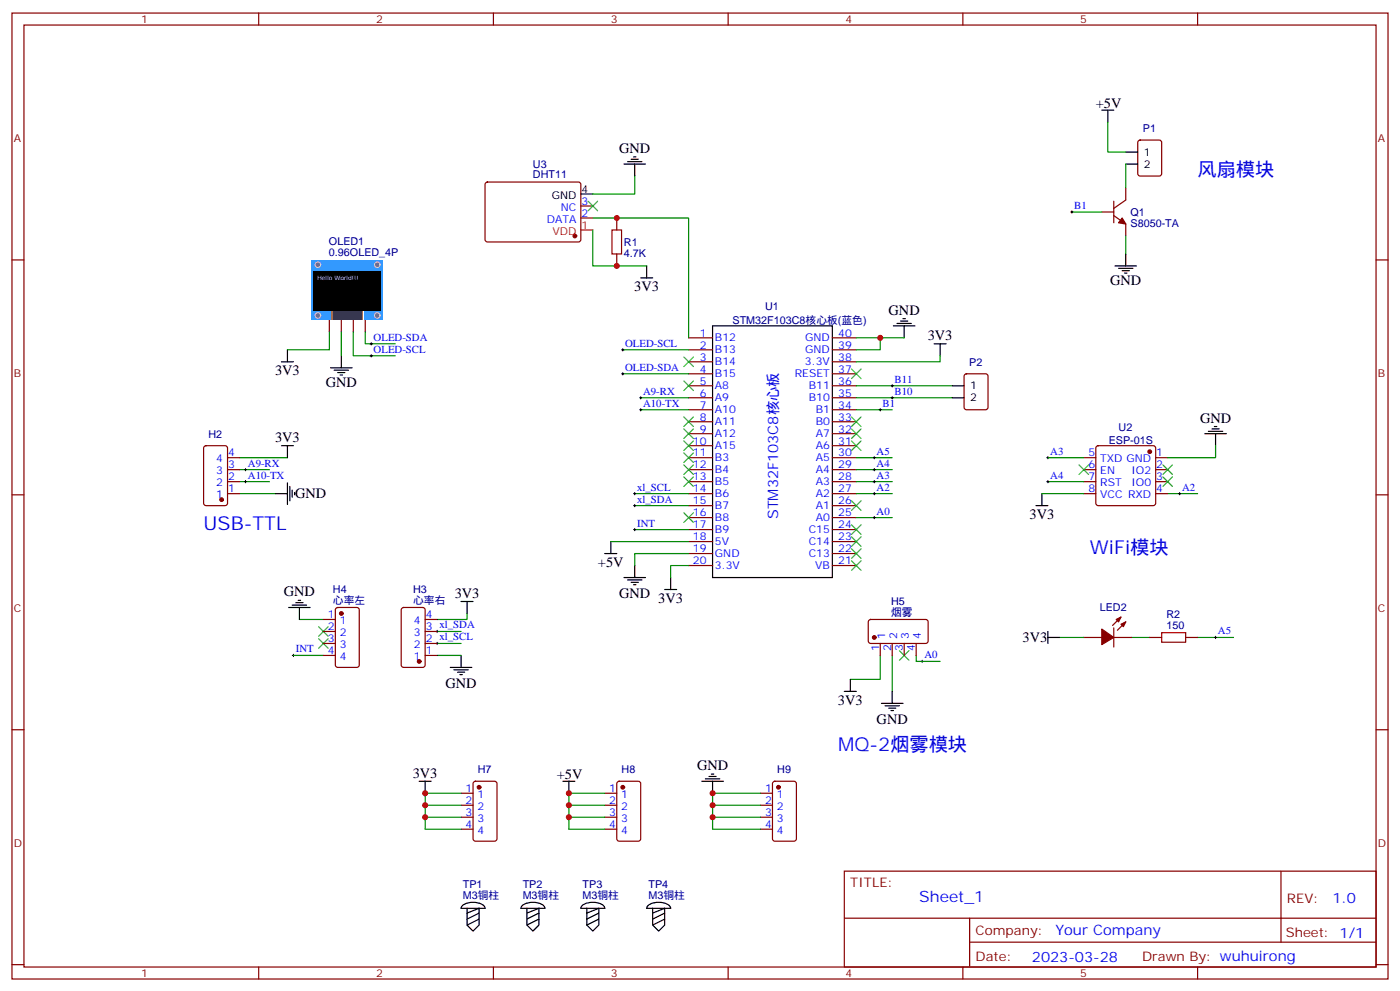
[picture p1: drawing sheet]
<svg xmlns="http://www.w3.org/2000/svg" width="412mm" height="292mm" viewBox="0 0 412 292" stroke-linecap="round" stroke-linejoin="round" font-family="sans-serif">
<g fill="none" stroke="#870000" stroke-width=".35">
<path d="M3.5 3.8h405.4v284.4h-405.4zM7.1 7.4h398.2v277.3h-398.2zM76.2 3.8v3.6M145.3 3.8v3.6M214.5 3.8v3.6M283.6 3.8v3.6M352.8 3.8v3.6M143.1 53.8l.5-.2h27.1l.4 .7-.1 16.5-.6 .4h-27.1l-.4-.7v-16.2zM3.5 76.5h3.6M171.1 64.2h3.5M171.1 60.6h3.5M181.7 64.2v3.5"/>
<path d="M181.7 74.8v3.5M405.3 76.5h3.6M97 94.2v3.5M100.5 94.2v3.5M104.1 94.2v3.5M107.6 94.2v3.5M202.8 99.4h7.1M245.2 99.4h7M202.8 103h7.1M202.8 106.5h7.1M202.8 110h7.1M202.8 113.6h7.1"/>
<path d="M202.8 117.1h7.1M245.2 103h7M245.2 106.5h7M245.2 110h7M245.2 113.6h7M245.2 117.1h7M60.2 131.4l.5-.2h5.6l.7 .4v16.5l-.4 .7h-5.9l-.7-.4v-16.5zM67 134.7h3.6M67 138.3h3.6M202.8 120.6h7.1M202.8 124.1h7.1M202.8 127.7h7.1"/>
<path d="M202.8 131.2h7.1M202.8 134.7h7.1M202.8 138.3h7.1M245.2 120.6h7M245.2 124.1h7M245.2 127.7h7M245.2 131.2h7M245.2 134.7h7M245.2 138.3h7M319.3 134.7h3.5M319.3 138.3h3.5M323 131.4l.5-.2h16.2l.5 .2 .2 .5v16.2l-.2 .5-.5 .2h-16.2l-.5-.2-.2-.5v-16.2z"/>
<path d="M340.4 134.7h3.6M340.4 138.3h3.6M3.5 145.7h3.6M67 141.8h3.6M67 145.3h3.6M202.8 141.8h7.1M202.8 145.3h7.1M202.8 148.8h7.1M202.8 152.4h7.1M202.8 155.9h7.1M202.8 159.4h7.1M245.2 141.8h7"/>
<path d="M245.2 145.3h7M245.2 148.8h7M245.2 152.4h7M245.2 155.9h7M245.2 159.4h7M319.3 141.8h3.5M319.3 145.3h3.5M340.4 141.8h3.6M340.4 145.3h3.6M405.3 145.7h3.6M202.8 162.9h7.1M202.8 166.5h7.1"/>
<path d="M245.2 162.9h7M245.2 166.5h7M256 182.6l.5-.2h16.5l.4 .7-.1 5.9-.6 .4-16.5-.1-.4-.6v-5.6zM259.3 189.4v3.5M262.8 189.4v3.5M266.3 189.4v3.5M269.9 189.4v3.5M319.3 187.6h5.3M328.1 184.8v5.7M328.1 187.6h5.3M330.2 181.6l-2.5 2.5M331.6 183.1l-2.5 2.4"/>
<path d="M338.7 187.6h3.5M349.2 187.6h3.6M3.5 214.8h3.6M405.3 214.8h3.6M248.7 256.4h156.6v28.3h-156.6zM377.3 256.5v20.8M248.7 270.3h156.5M285.6 277.3h119.6M285.6 270.3v14.1M3.5 284h3.6M76.2 284.7v3.5M145.3 284.7v3.5"/>
<path d="M214.5 284.7v3.5M283.6 284.7v3.5M352.8 284.7v3.5M405.3 284h3.6"/>
</g>
<g fill="none" stroke="#000" stroke-width=".35">
<path d="M171.1 57.1h3.5M183.8 48.3h6.3M184.9 47.6h4.2M185.9 46.9h2.1M186.6 46.2h.7M187 48.3v3.5M190.5 78.3v3.5M188.7 81.8h3.6M209.9 95.9h35.3v74.1h-35.3zM263.2 95.9h6.3M264.2 95.2h4.3M265.3 94.5h2.1"/>
<path d="M266 93.8h.7M266.3 95.9v3.5M275.2 101.2h3.5M276.9 101.2v3.5M82.9 131.2h3.5M84.7 131.2v3.5M354.9 127.7h6.3M356 127h4.2M357 126.3h2.1M357.7 125.6h.7M358.1 127.7v3.5M81.1 145.3h3.6"/>
<path d="M84.7 142.1v6.4M85.4 143.2v4.2M86.1 144.3v2.1M86.8 145v.7M179.9 159.4v3.5M305.2 148.8h3.5M306.9 145.3v3.5M178.2 162.9h3.5M183.8 170h6.3M184.9 170.7h4.2M185.9 171.4h2.1M186.6 172.1h.7"/>
<path d="M187 166.5v3.5M195.8 173.5h3.5M197.6 170v3.5M250.5 200v3.5M308.7 187.6h3.5M308.7 185.9v3.5M248.7 203.5h3.5M259.6 207h6.4M260.7 207.8h4.2M261.8 208.5h2.1M262.5 209.2h.7M262.8 203.5v3.5"/>
<path d="M136.2 266.6a5.6 5.6 0 0 1 6.3 0l.4 .8h-7.1zM137.6 267.4v4.9l1.7 1.8 1.8-1.8v-4.9l-3.5 1.4M141.1 268.8l-3.5 1.7M141.1 270.5l-3.5 1.8M153.8 266.6a5.6 5.6 0 0 1 6.4 0l.3 .8h-7zM155.2 267.4v4.9l1.8 1.8 1.7-1.8v-4.9l-3.5 1.4M158.7 268.8l-3.5 1.7M158.7 270.5l-3.5 1.8M171.5 266.6a5.6 5.6 0 0 1 6.3 0l.4 .8h-7.1zM172.9 267.4v4.9l1.7 1.8 1.8-1.8v-4.9l-3.5 1.4M176.4 268.8l-3.5 1.7M176.4 270.5l-3.5 1.8"/>
<path d="M190.9 266.6a5.6 5.6 0 0 1 6.3 0l.4 .8h-7.1zM192.3 267.4v4.9l1.7 1.8 1.8-1.8v-4.9l-3.5 1.4M195.8 268.8l-3.5 1.7M195.8 270.5l-3.5 1.8"/>
</g>
<g fill="none" stroke="#008700" stroke-width=".35">
<path d="M187 51.8v5.3h-12.4M174.6 64.2h28.2v35.2M174.6 67.7v10.6h15.9M252.2 99.4h14.1M259.3 99.4v3.6h-7.1M188.7 117.1h14.1M276.9 104.7v1.8h-24.7M70.6 134.7h14.1M70.6 138.3h8.8M188.7 120.6h14.1M252.2 134.7h10.6M252.2 138.3h10.6"/>
<path d="M308.7 134.7h10.6M358.1 131.2v3.5h-14.1M70.6 145.3h10.5M70.6 141.8h8.8M179.9 159.4h22.9M252.2 145.3h10.6M252.2 141.8h10.6M252.2 152.4h10.6M306.9 145.3h12.4M308.7 141.8h10.6M344 145.3h8.8M202.8 162.9h-15.8v3.6"/>
<path d="M202.8 166.5h-5.2v3.5M259.3 192.9v7.1h-8.8M262.8 192.9v10.6M269.9 192.9v1.8h7M312.2 187.6h7.1M333.4 187.6h5.3M352.8 187.6h10.6"/>
</g>
<g fill="none" stroke="#000" stroke-width=".29">
<path d="M188.4 117.1h.7M188.7 116.7v.7M72 138.3h.7M72.3 137.9v.7M188.4 120.6h.7M188.7 120.3v.7M257.2 134.7h.7M257.2 138.3h.7M257.5 134.4v.7M257.5 137.9v.7M308.3 134.7h.7M308.7 134.4v.7"/>
<path d="M72 141.8h.7M72.3 141.4v.7M257.2 141.8h.7M257.2 145.3h.7M257.2 152.4h.7M257.5 141.4v.7M257.5 145v.7M257.5 152v.7M308.3 141.8h.7M308.7 141.4v.7M347.1 145.3h.7M347.5 145v.7"/>
<path d="M271.3 194.7h.7M271.6 194.3v.8M357.7 187.6h.7M358.1 187.3v.7"/>
</g>
<g fill="#870000" stroke="#870000" stroke-width=".35">
<path d="M324.6 185.2l3.5 2.4-3.5 2.2z"/>
<path d="M328.8 182.4l1.4-.8-.7 1.5z"/>
<path d="M330.2 183.8l1.4-.7-.7 1.4z"/>
<circle cx="338.7" cy="133" r=".53"/>
<circle cx="169.3" cy="69.5" r=".53"/>
<circle cx="65.3" cy="147.1" r=".53"/>
<circle cx="257.5" cy="187.6" r=".53"/>
</g>
<path d="M173.2 59.2l2.8 2.9M176 59.2l-2.8 2.9M250.8 108.6l2.8 2.8M253.6 108.6l-2.8 2.8M342.5 136.8l2.9 2.9M345.4 136.8l-2.9 2.9M342.5 140.4l2.9 2.8M345.4 140.4l-2.9 2.8M264.9 191.5l2.9 2.8M267.8 191.5l-2.9 2.8" fill="none" stroke="#3c3" stroke-width=".35"/>
<path d="M171.1 67.7h3.5" fill="none" stroke="#f00" stroke-width=".35"/>
<path d="M180.3 67.7h2.8v7.1h-2.8zM342.2 186.2h7v2.9h-7z" fill="none" stroke="#a10000" stroke-width=".35"/>
<path d="M91.7 76.5h21.2v17.7h-21.2z" fill="#39f"/>
<g fill="#666" stroke="#ccc" stroke-width=".35">
<circle cx="93.6" cy="92.9" r=".81"/>
<circle cx="111.1" cy="92.9" r=".81"/>
<circle cx="93.6" cy="77.9" r=".81"/>
<circle cx="111.1" cy="77.9" r=".81"/>
</g>
<path d="M97.5 91.3h9.6v2.9h-9.6z" fill="#fff"/>
<g fill="#fc0">
<path d="M97.6 91.3h.5v2.9h-.5z"/>
<path d="M106.5 91.3h.5v2.9h-.5z"/>
</g>
<path d="M98.2 91.3h8.3v2.9h-8.3z" fill="#333"/>
<path d="M92.4 79.7h19.8v11.7h-19.8z" fill="#000"/>
<g fill="none" stroke="#000" stroke-width=".35">
<path d="M324.6 32.4h3.5M326.3 32.4v3.5M331.6 44.8h3.5M331.6 48.3h3.5M328.4 78.3h6.4M329.5 79h4.2M330.6 79.7h2.1M331.6 74.8v3.5M331.3 80.4h.7M82.9 106.5h3.5M84.7 103v3.5M97.4 108.3h6.3"/>
<path d="M98.4 109h4.3M99.5 109.7h2.1M100.2 110.4h.7M100.5 104.7v3.6M280.5 113.6h3.5M280.5 117.1h3.5M85 178.8h6.4M86.1 178.1h4.2M87.1 177.4h2.2M87.8 176.7h.7M88.2 178.8v3.6M135.8 177.1h3.5"/>
<path d="M137.6 177.1v3.5M132.6 196.5h6.4M133.7 197.2h4.2M134.8 197.9h2.1M135.5 198.6h.7M135.8 192.9v3.6M123.5 230h3.5M125.2 230v3.5M165.8 230h3.5M167.6 230v3.5M206.7 230h6.4M207.8 229.3h4.2"/>
<path d="M208.8 228.6h2.2M209.5 227.9h.8M209.9 230v3.5"/>
</g>
<g fill="none" stroke="#008700" stroke-width=".35">
<path d="M326.3 35.9v8.9h5.3M331.6 48.3v7.1M315.7 62.4h8.9M331.6 69.5v5.3M97 97.7v5.3h-12.3M100.5 97.7v7M104.1 97.7v7h12.3M107.6 97.7v3.5h8.8M183.4 103h19.4M183.4 110h19.4M252.2 113.6h28.3M252.2 117.1h28.3"/>
<path d="M252.2 120.6h10.6M187 148.8h15.8M187 145.3h15.8M187 155.9h15.8M86.4 192.9h8.8M88.2 182.4h7M128.8 192.9h7M128.8 189.4h7M128.8 185.9h7M137.6 180.6v1.8h-8.8M125.2 237h10.6M135.8 233.5h-10.6v10.6h10.6"/>
<path d="M167.6 237h10.6M178.2 233.5h-10.6v10.6h10.6M209.9 237h14.1M224 233.5h-14.1v10.6h14.1M125.2 240.6h10.6M167.6 240.6h10.6M209.9 240.6h14.1"/>
</g>
<g fill="none" stroke="#000" stroke-width=".29">
<path d="M315.4 62.4h.7M315.7 62.1v.7M109 104.7h.7M109 101.2h.7M109.4 100.9v.7M109.4 104.4v.7M183.1 110h.7M183.1 103h.7M183.4 102.6v.7M183.4 109.7v.7M262.5 113.6h.7M262.5 117.1h.7"/>
<path d="M262.8 113.2v.7M262.8 116.7v.7M258.9 120.6h.7M259.3 120.3v.7M186.6 148.8h.7M186.6 145.3h.7M186.6 155.9h.7M187 145v.7M187 148.5v.7M187 155.5v.7M86.1 192.9h.7M86.4 192.6v.7"/>
<path d="M128.4 189.4h.7M128.4 185.9h.7M128.8 185.5v.7M128.8 189.1v.7"/>
</g>
<g fill="none" stroke="#3c3" stroke-width=".35">
<path d="M201.4 105.1l2.9 2.8M201.4 112.1l2.9 2.9M204.3 105.1l-2.9 2.8M204.3 112.1l-2.9 2.9M201.4 122.7l2.9 2.9M201.4 126.3l2.9 2.8M201.4 129.8l2.9 2.8M201.4 133.3l2.9 2.8M201.4 136.8l2.9 2.9M204.3 122.7l-2.9 2.9M204.3 126.3l-2.9 2.8M204.3 129.8l-2.9 2.8"/>
<path d="M204.3 133.3l-2.9 2.8M204.3 136.8l-2.9 2.9M250.8 122.7l2.8 2.9M250.8 126.3l2.8 2.8M250.8 129.8l2.8 2.8M253.6 122.7l-2.8 2.9M253.6 126.3l-2.8 2.8M253.6 129.8l-2.8 2.8M317.9 136.8l2.8 2.9M320.7 136.8l-2.8 2.9M201.4 151l2.9 2.8M201.4 140.4l2.9 2.8"/>
<path d="M204.3 151l-2.9 2.8M204.3 140.4l-2.9 2.8M250.8 154.5l2.8 2.8M250.8 158l2.8 2.8M250.8 147.4l2.8 2.8M253.6 154.5l-2.8 2.8M253.6 158l-2.8 2.8M253.6 147.4l-2.8 2.8M250.8 161.5l2.8 2.9M250.8 165.1l2.8 2.8M253.6 161.5l-2.8 2.9M253.6 165.1l-2.8 2.8"/>
<path d="M93.8 188l2.9 2.8M93.8 184.5l2.9 2.8M96.7 188l-2.9 2.8M96.7 184.5l-2.9 2.8"/>
</g>
<g fill="none" stroke="#870000" stroke-width=".35">
<path d="M328.1 59.2v6.4M331.6 55.4v3.5l-3.5 2.4M335.4 41.4l.4-.2h5.7l.6 .5 .1 9.4-.5 .7h-5.9l-.6-.4-.1-9.5zM324.6 62.4h3.5M328.1 63.5l3.5 2.4v3.6M284.2 110.2l.5-.2h5.6l.7 .5v9.4l-.4 .7h-5.9l-.7-.4v-9.5zM99 179l.5-.2h5.6l.7 .5v16.5l-.4 .6-5.9 .1-.7-.5v-16.5zM118.4 179l.5-.2h5.6l.7 .5v16.5l-.4 .6-5.9 .1-.7-.5v-16.5zM95.2 182.4h3.6M95.2 185.9h3.6M95.2 189.4h3.6M95.2 192.9h3.6"/>
<path d="M125.2 182.4h3.6M125.2 185.9h3.6M125.2 189.4h3.6M125.2 192.9h3.6M135.8 233.5h3.5M135.8 237h3.5M139.6 230.2l.5-.2h5.6l.6 .4 .1 16.5-.5 .7h-5.8l-.7-.4-.1-16.5zM178.2 233.5h3.5M178.2 237h3.5M181.9 230.2l.5-.2h5.6l.7 .4v16.5l-.4 .7h-5.9l-.7-.4v-16.5zM224 233.5h3.5M224 237h3.5"/>
<path d="M227.8 230.2l.4-.2h5.7l.6 .4 .1 16.5-.5 .7h-5.9l-.6-.4-.1-16.5zM135.8 240.6h3.5M135.8 244.1h3.5M178.2 240.6h3.5M178.2 244.1h3.5M224 240.6h3.5M224 244.1h3.5"/>
</g>
<g fill="#870000" stroke="#870000" stroke-width=".35">
<path d="M330.6 64.2l1 1.7-2.1-.3z"/>
<circle cx="100.5" cy="180.6" r=".53"/>
<circle cx="123.5" cy="194.7" r=".53"/>
<circle cx="141.1" cy="231.7" r=".53"/>
<circle cx="183.4" cy="231.7" r=".53"/>
<circle cx="229.3" cy="231.7" r=".53"/>
</g>
<g fill="#c00">
<circle cx="259.3" cy="99.4" r=".88"/>
<circle cx="181.7" cy="64.2" r=".88"/>
<circle cx="181.7" cy="78.3" r=".88"/>
<circle cx="125.2" cy="237" r=".88"/>
<circle cx="125.2" cy="240.6" r=".88"/>
<circle cx="125.2" cy="233.5" r=".88"/>
<circle cx="167.6" cy="237" r=".88"/>
<circle cx="167.6" cy="240.6" r=".88"/>
<circle cx="167.6" cy="233.5" r=".88"/>
<circle cx="209.9" cy="237" r=".88"/>
<circle cx="209.9" cy="240.6" r=".88"/>
<circle cx="209.9" cy="233.5" r=".88"/>
</g>
<g font-size="5.6" fill="#00f">
<text x="352.8" y="51.8">风扇模块</text>
<text x="60" y="155.9">USB-TTL</text>
<text x="321" y="162.9">WiFi模块</text>
<text x="246.9" y="221.2">MQ-2烟雾模块</text>
</g>
<text font-size="4.6" fill="#00f" x="270.8" y="265.5">Sheet_1</text>
<g font-size="4.2">
<text x="322.8" y="31.7">+5V</text>
<text x="182.4" y="45.1">GND</text>
<text x="327" y="83.9">GND</text>
<text x="186.9" y="85.7">3V3</text>
<text x="261.8" y="92.7">GND</text>
<text x="273.3" y="100.1">3V3</text>
<text x="81" y="110.5">3V3</text>
<text x="96" y="113.9">GND</text>
<text x="353.5" y="124.4">GND</text>
<text x="81" y="130.1">3V3</text>
<text x="87" y="146.7">GND</text>
<text x="303.3" y="152.8">3V3</text>
<text x="176.1" y="166.9">+5V</text>
<text x="83.6" y="175.6">GND</text>
<text x="133.9" y="176">3V3</text>
<text x="182.4" y="176.1">GND</text>
<text x="193.9" y="177.5">3V3</text>
<text x="301.2" y="189.1">3V3</text>
<text x="131.2" y="202.5">GND</text>
<text x="246.8" y="207.5">3V3</text>
<text x="258.2" y="213.1">GND</text>
<text x="205.3" y="226.8">GND</text>
<text x="121.6" y="228.9">3V3</text>
<text x="164" y="229.3">+5V</text>
</g>
<g font-size="4.2" fill="#00f">
<text x="229.3" y="152.8" transform="rotate(-90 229.3 152.8)">STM32F103C8核心板</text>
<text x="392.5" y="265.7">1.0</text>
<text x="310.9" y="275.3">Your Company</text>
<text x="304" y="283.1">2023-03-28</text>
</g>
<g font-size="3.9" fill="#800">
<text x="250.5" y="261">TITLE:</text>
<text x="379.1" y="265.7">REV:</text>
<text x="287.4" y="275.2">Company:</text>
<text x="378.7" y="275.8">Sheet: 1/1</text>
<text x="287.4" y="282.9">Date:</text>
<text x="336.4" y="283">Drawn By: wuhuirong</text>
</g>
<g font-size="3.2" fill="#800">
<text x="41.6" y="6.8">1</text>
<text x="110.8" y="6.8">2</text>
<text x="179.9" y="6.8">3</text>
<text x="249.1" y="6.8">4</text>
<text x="318.2" y="6.8">5</text>
<text x="4.1" y="41.9">A</text>
<text x="405.9" y="41.9">A</text>
<text x="4.1" y="111.1">B</text>
<text x="405.9" y="111.1">B</text>
<text x="4.1" y="180.2">C</text>
<text x="405.9" y="180.2">C</text>
<text x="4.1" y="249.4">D</text>
<text x="405.9" y="249.4">D</text>
<text x="41.6" y="287.7">1</text>
<text x="110.8" y="287.7">2</text>
<text x="179.9" y="287.7">3</text>
<text x="249.1" y="287.7">4</text>
<text x="318.2" y="287.7">5</text>
</g>
<g font-size="3.2" fill="#000080">
<text x="336.7" y="38.9">P1</text>
<text x="157" y="52.5">DHT11</text>
<text x="157" y="49.4">U3</text>
<text x="333" y="63.6">Q1</text>
<text x="333" y="66.8">S8050-TA</text>
<text x="96.9" y="75.5">0.96OLED_4P</text>
<text x="96.9" y="72.2">OLED1</text>
<text x="183.8" y="75.5">4.7K</text>
<text x="183.8" y="72.4">R1</text>
<text x="215.8" y="95.3">STM32F103C8核心板(蓝色)</text>
<text x="225.4" y="91.4">U1</text>
<text x="285.5" y="107.6">P2</text>
<text x="61.4" y="128.8">H2</text>
<text x="326.6" y="130.6">ESP-01S</text>
<text x="329.5" y="126.9">U2</text>
<text x="98.1" y="177.8">心率左</text>
<text x="98.1" y="174.6">H4</text>
<text x="121.7" y="177.8">心率右</text>
<text x="121.7" y="174.5">H3</text>
<text x="262.5" y="178.1">H5</text>
<text x="324" y="180">LED2</text>
<text x="262.5" y="181.3">烟雾</text>
<text x="343.6" y="185.2">150</text>
<text x="343.6" y="181.9">R2</text>
<text x="140.8" y="227.6">H7</text>
<text x="183.1" y="227.6">H8</text>
<text x="229" y="227.6">H9</text>
<text x="136.3" y="261.4">TP1</text>
<text x="154" y="261.4">TP2</text>
<text x="171.6" y="261.4">TP3</text>
<text x="191" y="261.4">TP4</text>
<text x="136.3" y="264.5">M3铜柱</text>
<text x="154" y="264.5">M3铜柱</text>
<text x="171.6" y="264.5">M3铜柱</text>
<text x="191" y="264.5">M3铜柱</text>
</g>
<g font-size="3.2">
<text x="336.9" y="45.8">1</text>
<text x="336.9" y="49.4">2</text>
<text x="162.5" y="58.5">GND</text>
<text x="171.3" y="56.8">4</text>
<text x="285.8" y="114.6">1</text>
<text x="285.8" y="118.1">2</text>
</g>
<g font-size="3.2" fill="#00f">
<text x="161.1" y="65.6">DATA</text>
<text x="165.2" y="62.1">NC</text>
<text x="171.3" y="63.8">2</text>
<text x="171.3" y="60.3">3</text>
<text x="316.4" y="61.5">B1</text>
<text x="110.1" y="100.3">OLED-SDA</text>
<text x="206.1" y="99.1">1</text>
<text x="210.6" y="100.5">B12</text>
<text x="237.2" y="100.5">GND</text>
<text x="246.9" y="99.1">40</text>
<text x="110.1" y="103.9">OLED-SCL</text>
<text x="184.1" y="102.1">OLED-SCL</text>
<text x="206.1" y="106.2">3</text>
<text x="206.1" y="102.6">2</text>
<text x="210.6" y="107.6">B14</text>
<text x="210.6" y="104">B13</text>
<text x="237.1" y="107.6">3.3V</text>
<text x="237.2" y="104">GND</text>
<text x="246.9" y="102.6">39</text>
<text x="246.9" y="106.2">38</text>
<text x="184.1" y="109.1">OLED-SDA</text>
<text x="206.1" y="113.2">5</text>
<text x="206.1" y="109.7">4</text>
<text x="210.6" y="111.1">B15</text>
<text x="234.1" y="111.1">RESET</text>
<text x="246.9" y="109.7">37</text>
<text x="246.9" y="113.2">36</text>
<text x="263.5" y="112.7">B11</text>
<text x="189.4" y="116.2">A9-RX</text>
<text x="189.4" y="119.7">A10-TX</text>
<text x="206.1" y="116.7">6</text>
<text x="210.6" y="118.1">A9</text>
<text x="210.6" y="114.6">A8</text>
<text x="238.3" y="114.6">B11</text>
<text x="238.3" y="118.1">B10</text>
<text x="246.9" y="116.7">35</text>
<text x="260" y="119.7">B1</text>
<text x="263.5" y="116.2">B10</text>
<text x="206.1" y="123.8">8</text>
<text x="206.1" y="120.3">7</text>
<text x="210.6" y="125.2">A11</text>
<text x="210.6" y="121.7">A10</text>
<text x="240.3" y="121.7">B1</text>
<text x="240.3" y="125.2">B0</text>
<text x="246.9" y="120.3">34</text>
<text x="246.9" y="123.8">33</text>
<text x="204.1" y="130.8">10</text>
<text x="206.1" y="127.3">9</text>
<text x="210.6" y="128.7">A12</text>
<text x="240.3" y="128.7">A7</text>
<text x="246.9" y="127.3">32</text>
<text x="246.9" y="130.8">31</text>
<text x="63.7" y="136.1">4</text>
<text x="67.2" y="137.9">3</text>
<text x="67.2" y="134.4">4</text>
<text x="73" y="137.4">A9-RX</text>
<text x="204.1" y="137.9">12</text>
<text x="204.1" y="134.4">11</text>
<text x="210.6" y="135.8">B3</text>
<text x="210.6" y="132.3">A15</text>
<text x="240.3" y="132.3">A6</text>
<text x="240.3" y="135.8">A5</text>
<text x="246.9" y="134.4">30</text>
<text x="246.9" y="137.9">29</text>
<text x="258.2" y="137.4">A4</text>
<text x="258.2" y="133.8">A5</text>
<text x="309.4" y="133.8">A3</text>
<text x="320.6" y="134.4">5</text>
<text x="320.6" y="137.9">6</text>
<text x="324.1" y="136.1">TXD GND</text>
<text x="340.6" y="134.4">1</text>
<text x="340.6" y="137.9">2</text>
<text x="63.7" y="143.2">2</text>
<text x="63.7" y="139.7">3</text>
<text x="67.2" y="141.4">2</text>
<text x="73" y="140.9">A10-TX</text>
<text x="204.1" y="141.4">13</text>
<text x="210.6" y="142.8">B5</text>
<text x="210.6" y="139.3">B4</text>
<text x="240.3" y="139.3">A4</text>
<text x="240.3" y="142.8">A3</text>
<text x="246.9" y="141.4">28</text>
<text x="258.2" y="140.9">A3</text>
<text x="309.4" y="140.9">A4</text>
<text x="320.6" y="141.4">7</text>
<text x="324.1" y="139.7">EN</text>
<text x="324.1" y="143.2">RST</text>
<text x="333.3" y="139.7">IO2</text>
<text x="333.3" y="143.2">IO0</text>
<text x="340.6" y="141.4">3</text>
<text x="63.7" y="146.7">1</text>
<text x="67.2" y="145">1</text>
<text x="187.7" y="148">xl_SDA</text>
<text x="187.7" y="144.4">xl_SCL</text>
<text x="204.1" y="148.5">15</text>
<text x="204.1" y="145">14</text>
<text x="210.6" y="149.9">B7</text>
<text x="210.6" y="146.4">B6</text>
<text x="240.3" y="146.4">A2</text>
<text x="240.3" y="149.9">A1</text>
<text x="246.9" y="145">27</text>
<text x="246.9" y="148.5">26</text>
<text x="258.2" y="144.4">A2</text>
<text x="320.6" y="145">8</text>
<text x="324.1" y="146.7">VCC RXD</text>
<text x="340.6" y="145">4</text>
<text x="348.2" y="144.4">A2</text>
<text x="187.7" y="155">INT</text>
<text x="204.1" y="155.5">17</text>
<text x="204.1" y="152">16</text>
<text x="210.6" y="153.4">B8</text>
<text x="240.3" y="153.4">A0</text>
<text x="246.9" y="152">25</text>
<text x="246.9" y="155.5">24</text>
<text x="258.2" y="151.5">A0</text>
<text x="204.1" y="159.1">18</text>
<text x="210.6" y="160.5">5V</text>
<text x="210.6" y="157">B9</text>
<text x="238.2" y="157">C15</text>
<text x="238.2" y="160.5">C14</text>
<text x="246.9" y="159.1">23</text>
<text x="204.1" y="166.1">20</text>
<text x="204.1" y="162.6">19</text>
<text x="210.6" y="167.5">3.3V</text>
<text x="210.6" y="164">GND</text>
<text x="238.2" y="164">C13</text>
<text x="240.1" y="167.5">VB</text>
<text x="246.9" y="162.6">22</text>
<text x="246.9" y="166.1">21</text>
<text x="96.6" y="182">1</text>
<text x="96.6" y="185.5">2</text>
<text x="100.1" y="183.8">1</text>
<text x="121.9" y="183.8">4</text>
<text x="125.4" y="185.5">3 xl_SDA</text>
<text x="125.4" y="182">4</text>
<text x="96.6" y="189.1">3</text>
<text x="100.1" y="187.3">2</text>
<text x="100.1" y="190.8">3</text>
<text x="121.9" y="190.8">2</text>
<text x="121.9" y="187.3">3</text>
<text x="125.4" y="189.1">2 xl_SCL</text>
<text x="258.9" y="191.6" transform="rotate(-90 258.9 191.6)">1</text>
<text x="260.7" y="188.1" transform="rotate(-90 260.7 188.1)">1</text>
<text x="262.5" y="191.6" transform="rotate(-90 262.5 191.6)">2</text>
<text x="264.2" y="188.1" transform="rotate(-90 264.2 188.1)">2</text>
<text x="266" y="191.6" transform="rotate(-90 266 191.6)">3</text>
<text x="267.8" y="188.1" transform="rotate(-90 267.8 188.1)">3</text>
<text x="269.5" y="191.6" transform="rotate(-90 269.5 191.6)">4</text>
<text x="271.3" y="188.1" transform="rotate(-90 271.3 188.1)">4</text>
<text x="358.8" y="186.8">A5</text>
<text x="87.1" y="192.1">INT</text>
<text x="96.6" y="192.6">4</text>
<text x="100.1" y="194.3">4</text>
<text x="121.9" y="194.3">1</text>
<text x="125.4" y="192.6">1</text>
<text x="272.3" y="193.8">A0</text>
<text x="137.2" y="233.2">1</text>
<text x="179.5" y="233.2">1</text>
<text x="225.3" y="233.2">1</text>
<text x="137.2" y="236.7">2</text>
<text x="140.7" y="234.9">1</text>
<text x="140.7" y="238.4">2</text>
<text x="179.5" y="236.7">2</text>
<text x="183" y="234.9">1</text>
<text x="183" y="238.4">2</text>
<text x="225.3" y="236.7">2</text>
<text x="228.8" y="234.9">1</text>
<text x="228.8" y="238.4">2</text>
<text x="137.2" y="240.2">3</text>
<text x="137.2" y="243.7">4</text>
<text x="140.7" y="242">3</text>
<text x="140.7" y="245.5">4</text>
<text x="179.5" y="240.2">3</text>
<text x="179.5" y="243.7">4</text>
<text x="183" y="242">3</text>
<text x="183" y="245.5">4</text>
<text x="225.3" y="240.2">3</text>
<text x="225.3" y="243.7">4</text>
<text x="228.8" y="242">3</text>
<text x="228.8" y="245.5">4</text>
</g>
<g font-size="3.2" fill="#f00">
<text x="162.7" y="69.1">VDD</text>
<text x="171.3" y="67.3">1</text>
</g>
<text font-size="1.8" fill="#fff" x="93.5" y="82.5">Hello World!!!</text>
</svg>
